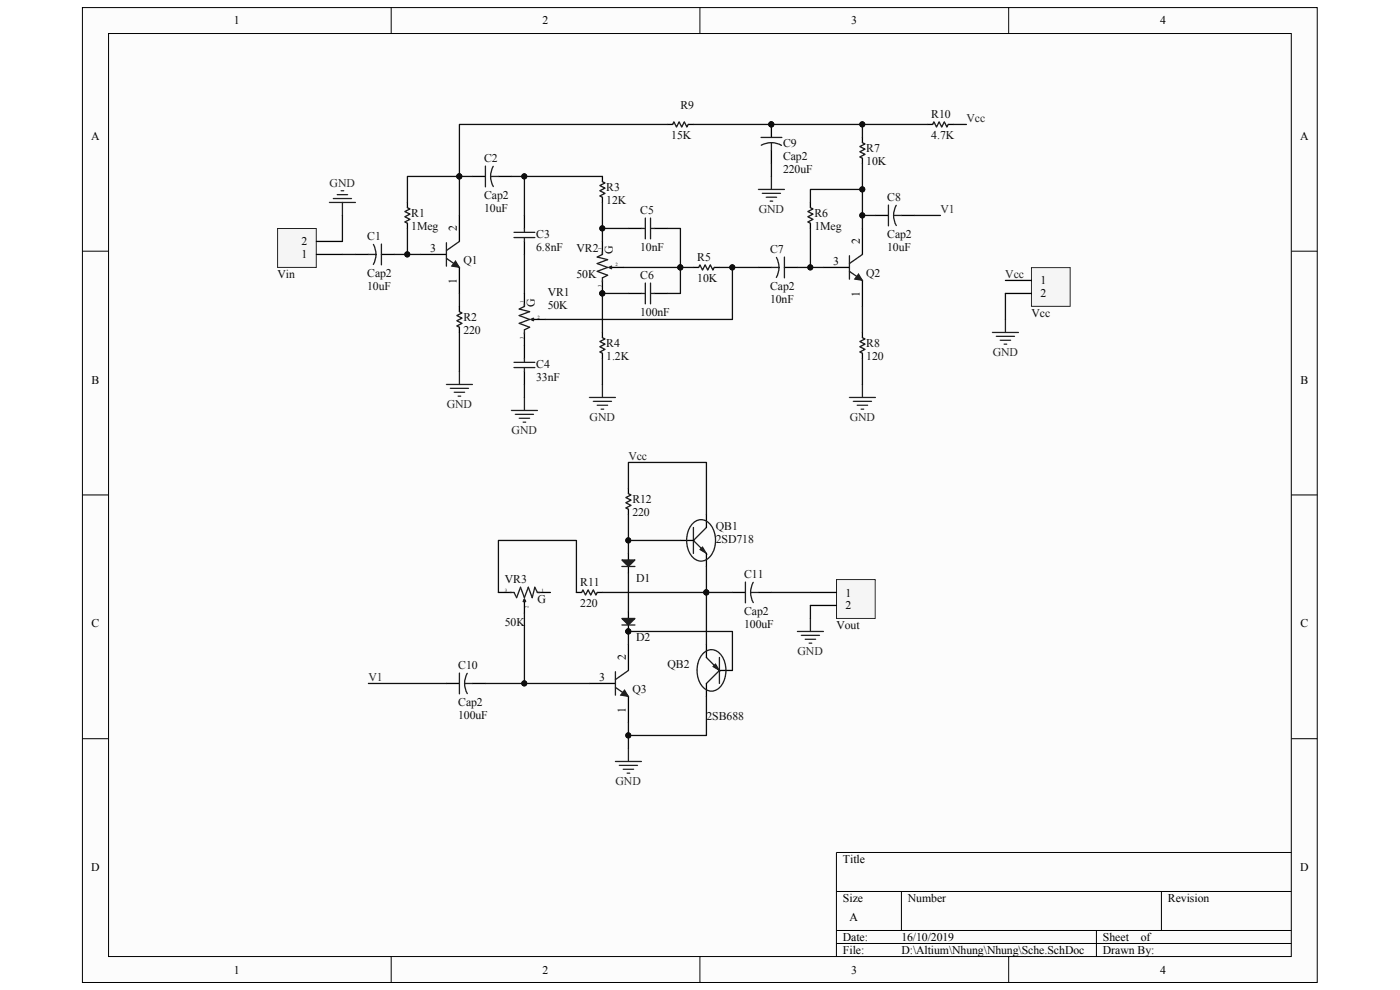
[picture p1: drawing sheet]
<svg xmlns="http://www.w3.org/2000/svg" width="297mm" height="210mm" viewBox="0 0 297 210" stroke-linecap="round" stroke-linejoin="round" font-family="sans-serif">
<path d="M17.5 1.7h261.9v206.7h-261.9z" fill="#fcfcfc"/>
<path d="M17.5 1.6h261.9v206.8h-261.9z" fill="none" stroke="#000" stroke-width=".21"/>
<path d="M23.1 7.2h250.8v195.7h-250.8z" fill="#fcfcfc"/>
<g fill="none" stroke="#000" stroke-width=".21">
<path d="M23 7.1h250.9v195.8h-250.9zM83 1.6v5.5M148.5 1.6v5.5M214 1.6v5.5M17.5 53.3h5.5M274 53.3h5.5M17.5 105h5.5M274 105h5.5M17.5 156.7h5.5M274 156.7h5.5M177.4 189.1h96.6M177.4 197.4h96.6"/>
<path d="M191.2 189.1v8.3M232.6 197.4v5.5M246.4 189.1v8.3M274 180.8h-96.6v22.1M83 202.9v5.5M148.5 202.9v5.5M177.4 200.1h96.6M214 202.9v5.5"/>
</g>
<g fill="none" stroke="#000" stroke-width=".28">
<path d="M100.2 37.4h2.8M105.7 37.4h2.8M163.7 26.4v2.8M163.7 31.9v2.8M75.4 54h2.8M80.9 54h2.8M89.2 54h5.5M97.5 45.7v5.5M97.5 56.7v5.5M160.9 56.7h2.8M166.4 56.7h2.8M185.7 45.7h2.8"/>
<path d="M191.2 45.7h2.8"/>
</g>
<g fill="none" stroke="#1c1c1c" stroke-width=".28">
<path d="M103 35.2v4.4M104.1 37.4l.2 1.4 .3 .8M104.1 37.4h1.6M104.6 35.3l-.4 1.2-.1 .9M161.4 29.2h4.5M163.7 30.3l1.3 .2 .8 .3M163.7 30.3l-1 .1-1.2 .4M163.7 30.3v1.6M78.2 54h1.6M79.2 51.9l.5 1.2 .1 .9-.2 1.3-.4 .8M80.9 51.8v4.4M94.7 54.8l2.8 1.9"/>
<path d="M94.7 51.5v5M97.5 51.2l-2.8 1.9M163.7 56.7h1.6M164.7 54.6l.5 1.2 .1 1-.3 1.2-.3 .9M166.4 54.5v4.4M188.5 43.5v4.4M189.6 45.7l.2 1.3 .3 .8M189.6 45.7h1.6M190.1 43.6l-.4 1.2-.1 .9"/>
</g>
<circle cx="163.6" cy="26.4" r=".53" fill="#0e0e0e" stroke="#0e0e0e" stroke-width=".21"/>
<path d="M96.6 55.4l.9 1.3-1.7-.2z" fill="#1c1c1c"/>
<path d="M96.6 55.4l.9 1.3-1.7-.2z" fill="none" stroke="#1c1c1c" stroke-width=".21"/>
<path d="M174.7 56.7h5.5M183 48.5v5.5M183 59.5v5.5" fill="none" stroke="#000" stroke-width=".28"/>
<path d="M180.2 57.6l2.8 1.9M180.2 54.3v4.9M183 54l-2.8 1.9" fill="none" stroke="#1c1c1c" stroke-width=".28"/>
<path d="M182.1 58.1l.9 1.4-1.7-.3z" fill="#1c1c1c"/>
<path d="M182.1 58.1l.9 1.4-1.7-.3z" fill="none" stroke="#1c1c1c" stroke-width=".21"/>
<path d="M58.9 48.5h8.2v8.2h-8.2z" fill="#f5f5f5"/>
<path d="M58.9 48.5h8.2v8.2h-8.2z" fill="none" stroke="#262626" stroke-width=".21"/>
<path d="M67.1 54h5.5M67.1 51.2h5.5" fill="none" stroke="#000" stroke-width=".28"/>
<path d="M218.9 56.8h8.1v8.2h-8.1z" fill="#f5f5f5"/>
<path d="M218.8 56.8h8.2v8.2h-8.2z" fill="none" stroke="#262626" stroke-width=".21"/>
<g fill="none" stroke="#000" stroke-width=".28">
<path d="M127.8 37.4v1.1M141.6 26.4h1.1M146 26.4h1.1M183 29.2v1.1M183 33.6v1.1M196.7 26.4h1.2M201.2 26.4h1.1M86.4 42.9v1.1M86.4 47.4v1.1M111.3 45.7v2.8M111.3 51.2v2.8M127.8 41.8v1.1"/>
<path d="M133.3 48.5h2.8M138.8 48.5h2.8M147.1 56.7h1.1M151.5 56.7h1.1M171.9 42.9v1.1M171.9 47.4v1.1M213.3 59.5h5.5M111.3 62.2v2.8M111.3 70.5v5.5M111.3 78.8v2.8M112.9 67.8h2.8M127.8 70.5v1.1"/>
<path d="M127.8 74.9v1.1M133.3 62.2h2.8M138.8 62.2h2.8M183 70.5v1.1M183 74.9v1.1M213.3 62.2h5.5"/>
</g>
<g fill="none" stroke="#262626" stroke-width=".28">
<path d="M163.7 37.4v2.8M69.9 42.9h5.5M70.7 42.1h3.9M71.5 41.3h2.2M72.4 40.5h.5M72.6 42.9v2.8M160.9 40.2h5.5M161.7 41h3.9M162.5 41.8h2.3M163.4 42.7h.5M97.5 78.8v2.8M94.7 81.6h5.5"/>
<path d="M95.5 82.4h3.9M96.4 83.2h2.2M97.2 84h.5M108.5 87.1h5.5M109.3 87.9h3.9M110.1 88.7h2.3M111 89.5h.5M111.3 84.3v2.8M125 84.3h5.6M125.9 85.1h3.8M126.7 86h2.2M127.5 86.8h.6"/>
<path d="M127.8 81.6v2.7M180.2 84.3h5.5M181 85.1h3.9M181.9 86h2.2M182.7 86.8h.5M183 81.6v2.7"/>
</g>
<g fill="none" stroke="#0e0e0e" stroke-width=".28">
<path d="M100.2 37.4h-13.8v5.5M108.5 37.4h2.8v8.3M111.3 37.4h16.5M141.6 26.4h-44.1v19.3M147.1 26.4h49.6M163.7 34.7v2.7M183 34.7v11M183 26.4v2.8M83.7 54h5.5M86.4 48.5v5.5M111.3 54v8.2M141.6 48.5h2.7v8.2h-12.1"/>
<path d="M147.1 56.7h-2.8v5.5h-2.7M169.2 56.7h5.5M171.9 48.5v8.2M183 40.2h-11.1v2.7M185.7 45.7h-2.7v2.8M97.5 62.2v2.8M97.5 70.5v8.3M127.8 76v5.6M183 65v5.5M183 76v5.6M111.3 81.6v2.7"/>
</g>
<g fill="#0e0e0e" stroke="#0e0e0e" stroke-width=".21">
<circle cx="86.4" cy="54" r=".53"/>
<circle cx="182.9" cy="45.7" r=".53"/>
<circle cx="97.4" cy="37.4" r=".53"/>
<circle cx="144.3" cy="56.7" r=".53"/>
<circle cx="111.2" cy="37.4" r=".53"/>
<circle cx="171.9" cy="56.7" r=".53"/>
<circle cx="182.9" cy="40.2" r=".53"/>
<circle cx="163.6" cy="26.4" r=".53"/>
<circle cx="182.9" cy="26.4" r=".53"/>
</g>
<g fill="none" stroke="#1c1c1c" stroke-width=".28">
<path d="M127.8 38.5l.5 .3-1.1 .6 1.1 .5-1.1 .6 1.1 .5-1.1 .6 .6 .2M142.7 26.4l.3-.6 .5 1.1 .6-1.1 .5 1.1 .6-1.1 .5 1.1 .3-.5M183 30.3l.5 .2-1.1 .6 1.1 .5-1.1 .6 1.1 .5-1.1 .6 .6 .3M197.9 26.4l.2-.6 .6 1.1 .5-1.1 .6 1.1 .5-1.1 .6 1.1 .3-.5M86.4 44l.6 .3-1.1 .6 1.1 .5-1.1 .6 1.1 .5-1.1 .6 .5 .3M109 49.3h4.5M109 50.4h4.5M111.3 48.5v.8M111.3 50.4v.8M136.1 48.5h.8M136.9 46.3v4.4M138 46.3v4.4"/>
<path d="M138 48.5h.8M148.2 56.7l.3-.5 .5 1.1 .6-1.1 .5 1.1 .6-1.1 .5 1.1 .3-.6M171.9 44l.6 .3-1.1 .6 1.1 .5-1.1 .6 1.1 .5-1.1 .6 .5 .3M109 76.9h4.5M109 78h4.5M111.3 64.5v.5M111.3 70v.8M111.3 76v.9M111.3 78v.8M112.6 67.8h.3M127.8 71.6l.5 .3-1.1 .6 1.1 .5-1.1 .6 1.1 .5-1.1 .6 .6 .2M136.1 62.2h.8"/>
<path d="M136.9 60v4.5M138 60v4.5M138 62.2h.8M183 71.6l.5 .3-1.1 .6 1.1 .5-1.1 .6 1.1 .5-1.1 .6 .6 .2"/>
</g>
<path d="M112.6 67.8l.6-.3v.5z" fill="#1c1c1c"/>
<path d="M127.8 53.4v.6M127.8 58.9v.9M129.2 56.7h.3M111.3 65l-1.2 .6 2.3 .5-2.3 .8 2.3 .9-2.3 .8 2.3 .8-1.1 .6M112.6 67.8l.6-.3v.5z" fill="none" stroke="#1c1c1c" stroke-width=".28"/>
<path d="M127.8 51.2v2.8M127.8 59.5v2.7M129.5 56.7h2.7" fill="none" stroke="#000" stroke-width=".28"/>
<circle cx="127.8" cy="62.2" r=".53" fill="#0e0e0e" stroke="#0e0e0e" stroke-width=".21"/>
<path d="M129.2 56.7l.5-.2v.5z" fill="#1c1c1c"/>
<path d="M127.8 54l-1.1 .5 2.2 .6-2.2 .8 2.2 .8-2.2 .9 2.2 .8-1.1 .5M129.2 56.7l.5-.2v.5zM97.5 66.1l.5 .3-1.1 .5 1.1 .6-1.1 .5 1.1 .6-1.1 .5 .6 .3M97.5 142.8v4.4M98.6 145l.2 1.3 .3 .8M98.6 145h1.6M99.1 142.8l-.4 1.3-.1 .9M130.6 145.8l2.7 1.9M130.6 142.5v5M133.3 142.2l-2.7 2" fill="none" stroke="#1c1c1c" stroke-width=".28"/>
<g fill="#0e0e0e" stroke="#0e0e0e" stroke-width=".21">
<circle cx="127.8" cy="62.2" r=".53"/>
<circle cx="127.8" cy="48.4" r=".53"/>
<circle cx="155.3" cy="56.7" r=".53"/>
</g>
<path d="M202.3 26.4h2.7M127.8 42.9v8.3M127.8 48.5h5.5M152.6 56.7h8.3M155.4 56.7v11.1h-39.7M194 45.7h5.5M133.3 62.2h-5.5v8.3" fill="none" stroke="#0e0e0e" stroke-width=".28"/>
<path d="M97.5 65v1.1M97.5 69.4v1.1M133.3 136.7v5.5M94.7 145h2.8M100.2 145h2.8M125 145h5.6M133.3 147.7v5.6" fill="none" stroke="#000" stroke-width=".28"/>
<path d="M132.5 146.4l.8 1.3-1.6-.2z" fill="#1c1c1c"/>
<path d="M132.5 146.4l.8 1.3-1.6-.2z" fill="none" stroke="#1c1c1c" stroke-width=".21"/>
<path d="M105.7 125.7h2.8M111.3 127.3v2.8M114 125.7h2.8" fill="none" stroke="#000" stroke-width=".28"/>
<path d="M108.2 125.7h.8M111.3 127.1v.2M114 125.7h.6" fill="none" stroke="#1c1c1c" stroke-width=".28"/>
<path d="M111.3 127.1l.2 .5h-.5z" fill="#1c1c1c"/>
<path d="M133.3 104.7l.6 .3-1.1 .5 1.1 .6-1.1 .5 1.1 .6-1.1 .5 .5 .3M109 125.7l.6 1.1 .8-2.2 .9 2.2 .8-2.2 .8 2.2 .6-2.2 .5 1.1M111.3 127.1l.2 .5h-.5zM123.4 125.7l.3-.6 .5 1.1 .6-1.1 .5 1.1 .6-1.1 .5 1.1 .3-.5M158.1 123.5v4.4M159.2 125.7l.2 1.3 .4 .8M159.2 125.7h1.7M159.8 123.5l-.5 1.3-.1 .9" fill="none" stroke="#1c1c1c" stroke-width=".28"/>
<path d="M133.3 103.6v1.1M133.3 108v1.1M122.3 125.7h1.1M126.7 125.7h1.1M155.4 125.7h2.7M160.9 125.7h2.8" fill="none" stroke="#000" stroke-width=".28"/>
<path d="M177.5 123h8.2v8.2h-8.2z" fill="#f5f5f5"/>
<path d="M177.5 122.9h8.2v8.3h-8.2z" fill="none" stroke="#262626" stroke-width=".21"/>
<path d="M171.9 125.7h5.5M171.9 128.4h5.5" fill="none" stroke="#000" stroke-width=".28"/>
<path d="M147.1 111.9v5.5M149.9 111.9l-2.8 2.7 2.2 2.3" fill="none" stroke="#1c1c1c" stroke-width=".28"/>
<path d="M149 116l.9 1.4-1.4-.8z" fill="#1c1c1c"/>
<path d="M149 116l.9 1.4-1.4-.8z" fill="none" stroke="#1c1c1c" stroke-width=".21"/>
<path d="M144.3 114.6h2.8M149.9 109.1v2.8M149.9 117.4v2.8M149.9 136.7v2.8M149.9 145v2.7M152.6 142.2h2.8" fill="none" stroke="#000" stroke-width=".28"/>
<path d="M151.6 116a5.4 5.4 0 0 0-1.7-5.4 2.57 2.57 0 0 0-3.7 1.6 5.5 5.5 0 0 0 1.3 6.5 2.68 2.68 0 0 0 3.9-1.8l.2-.7M149.9 139.5l2.7 2.7-2.7 2.8M152.6 139.5v5.5M148.1 140.7a3.1 3.1 0 0 1 3.5-2.8 4.6 4.6 0 0 1 2.3 5.2 3.7 3.7 0 0 1-3 3.5 3.9 3.9 0 0 1-3-4.4l.1-1.4" fill="none" stroke="#1c1c1c" stroke-width=".28"/>
<path d="M151.8 140.8l.8 1.4-1.4-.8z" fill="#1c1c1c"/>
<path d="M151.2 141.4l.6-.6 .8 1.4z" fill="none" stroke="#1c1c1c" stroke-width=".21"/>
<path d="M133.3 117.4v1.4M133.3 120.2v1.3" fill="none" stroke="#000" stroke-width=".28"/>
<path d="M131.9 118.8h2.8l-1.4 1.4z" fill="#1c1c1c"/>
<path d="M131.9 118.8h2.8l-1.4 1.4zM131.9 120.2h2.8" fill="none" stroke="#1c1c1c" stroke-width=".28"/>
<path d="M133.3 129.8v1.4M133.3 132.6v1.3" fill="none" stroke="#000" stroke-width=".28"/>
<circle cx="133.3" cy="133.9" r=".53" fill="#0e0e0e" stroke="#0e0e0e" stroke-width=".21"/>
<path d="M131.9 131.2h2.8l-1.4 1.4z" fill="#1c1c1c"/>
<path d="M131.9 131.2h2.8l-1.4 1.4zM131.9 132.6h2.8" fill="none" stroke="#1c1c1c" stroke-width=".28"/>
<g fill="#0e0e0e" stroke="#0e0e0e" stroke-width=".21">
<circle cx="133.3" cy="133.9" r=".53"/>
<circle cx="133.3" cy="156" r=".53"/>
<circle cx="111.2" cy="145" r=".53"/>
<circle cx="133.3" cy="114.6" r=".53"/>
<circle cx="149.8" cy="125.7" r=".53"/>
</g>
<g fill="none" stroke="#262626" stroke-width=".28">
<path d="M210.5 70.5h5.6M211.4 71.3h3.8M212.2 72.2h2.2M213 73h.6M213.3 67.8v2.7M169.2 133.9h5.5M170 134.8h3.9M170.8 135.6h2.2M171.6 136.4h.6M171.9 131.2v2.7M133.3 158.8v2.7M130.6 161.5h5.5"/>
<path d="M131.4 162.4h3.8M132.2 163.2h2.2M133 164h.6"/>
</g>
<g fill="none" stroke="#0e0e0e" stroke-width=".28">
<path d="M72.6 45.7v5.5M72.6 54h2.8M213.3 62.2v5.6M133.3 109.1v8.3M133.3 103.6v-5.5h16.6v11M133.3 114.6h11M105.7 125.7v-11.1h16.6v11.1M111.3 130.1v14.9M127.8 125.7h27.6M133.3 136.7v-2.8h22.1v8.3M133.3 121.5v8.3M149.9 120.2v16.5"/>
<path d="M163.7 125.7h8.2M171.9 128.4v2.8M78.2 145h16.5M103 145h22M133.3 153.3v5.5M149.9 147.7v8.3h-16.6"/>
</g>
<g font-size="2.5">
<text x="49.6" y="5.2">1</text>
<text x="115.1" y="5.2">2</text>
<text x="180.6" y="5.2">3</text>
<text x="246.1" y="5.2">4</text>
<text x="19.3" y="29.6">A</text>
<text x="275.8" y="29.6">A</text>
<text x="64" y="52.1">2</text>
<text x="91.3" y="53.4">3</text>
<text x="96.9" y="49" transform="rotate(-90 96.9 49)">2</text>
<text x="182.4" y="51.8" transform="rotate(-90 182.4 51.8)">2</text>
<text x="64" y="54.8">1</text>
<text x="176.7" y="56.2">3</text>
<text x="96.9" y="60.2" transform="rotate(-90 96.9 60.2)">1</text>
<text x="182.4" y="62.9" transform="rotate(-90 182.4 62.9)">1</text>
<text x="220.7" y="60.3">1</text>
<text x="220.7" y="63.1">2</text>
<text x="19.4" y="81.4">B</text>
<text x="275.9" y="81.4">B</text>
<text x="179.4" y="126.5">1</text>
<text x="179.4" y="129.3">2</text>
<text x="19.4" y="133.1">C</text>
<text x="275.9" y="133.1">C</text>
<text x="132.8" y="140" transform="rotate(-90 132.8 140)">2</text>
<text x="127.1" y="144.4">3</text>
<text x="132.8" y="151.2" transform="rotate(-90 132.8 151.2)">1</text>
<text x="19.3" y="184.8">D</text>
<text x="178.8" y="183.1">Title</text>
<text x="275.8" y="184.8">D</text>
<text x="178.8" y="191.3">Size</text>
<text x="192.6" y="191.3">Number</text>
<text x="247.8" y="191.3">Revision</text>
<text x="180.2" y="195.5">A</text>
<text x="178.8" y="199.6">Date:</text>
<text x="178.8" y="202.4">File:</text>
<text x="191.2" y="199.6">16/10/2019</text>
<text x="191.2" y="202.4">D:\Altium\Nhung\Nhung\Sche.SchDoc</text>
<text x="234" y="199.6">Sheet</text>
<text x="234" y="202.4">Drawn By:</text>
<text x="242" y="199.6">of</text>
<text x="49.6" y="206.5">1</text>
<text x="115.1" y="206.5">2</text>
<text x="180.6" y="206.5">3</text>
<text x="246.1" y="206.5">4</text>
</g>
<g font-size="2.5" fill="#0e0e0e">
<text x="144.4" y="23.1">R9</text>
<text x="142.4" y="29.5">15K</text>
<text x="197.6" y="25">R10</text>
<text x="197.6" y="29.5">4.7K</text>
<text x="102.7" y="34.4">C2</text>
<text x="166.1" y="31.1">C9</text>
<text x="166.1" y="33.9">Cap2</text>
<text x="183.8" y="32.2">R7</text>
<text x="183.8" y="35">10K</text>
<text x="128.6" y="40.5">R3</text>
<text x="166.1" y="36.6">220uF</text>
<text x="87.2" y="46">R1</text>
<text x="102.7" y="44.9">10uF</text>
<text x="102.7" y="42.1">Cap2</text>
<text x="128.6" y="43.2">12K</text>
<text x="135.8" y="45.4">C5</text>
<text x="172.8" y="46">R6</text>
<text x="188.2" y="42.7">C8</text>
<text x="77.9" y="51">C1</text>
<text x="87.2" y="48.8">1Meg</text>
<text x="113.7" y="53.2">6.8nF</text>
<text x="113.7" y="50.4">C3</text>
<text x="122.3" y="53.4">VR2</text>
<text x="130" y="54" transform="rotate(-90 130 54)">G</text>
<text x="135.8" y="53.2">10nF</text>
<text x="163.4" y="53.7">C7</text>
<text x="172.8" y="48.8">1Meg</text>
<text x="188.2" y="53.2">10uF</text>
<text x="188.2" y="50.4">Cap2</text>
<text x="58.8" y="59">Vin</text>
<text x="77.9" y="58.7">Cap2</text>
<text x="98.3" y="55.9">Q1</text>
<text x="122.3" y="59">50K</text>
<text x="135.8" y="59.2">C6</text>
<text x="147.9" y="55.4">R5</text>
<text x="147.9" y="59.8">10K</text>
<text x="183.8" y="58.7">Q2</text>
<text x="77.9" y="61.4">10uF</text>
<text x="113.5" y="65" transform="rotate(-90 113.5 65)">G</text>
<text x="116.2" y="62.7">VR1</text>
<text x="116.2" y="65.4">50K</text>
<text x="163.4" y="64.2">10nF</text>
<text x="163.4" y="61.4">Cap2</text>
<text x="98.3" y="68.1">R2</text>
<text x="98.3" y="70.8">220</text>
<text x="135.8" y="66.9">100nF</text>
<text x="218.8" y="67.2">Vcc</text>
<text x="113.7" y="78">C4</text>
<text x="128.6" y="73.6">R4</text>
<text x="128.6" y="76.3">1.2K</text>
<text x="183.8" y="73.6">R8</text>
<text x="183.8" y="76.3">120</text>
<text x="113.7" y="80.7">33nF</text>
<text x="134.2" y="106.7">R12</text>
<text x="134.2" y="109.4">220</text>
<text x="151.8" y="112.5">QB1</text>
<text x="151.8" y="115.2">2SD718</text>
<text x="107.1" y="123.7">VR3</text>
<text x="123.1" y="124.3">R11</text>
<text x="135" y="123.5">D1</text>
<text x="157.9" y="122.6">C11</text>
<text x="114" y="127.9">G</text>
<text x="123.1" y="128.7">220</text>
<text x="157.9" y="130.4">Cap2</text>
<text x="107.1" y="132.8">50K</text>
<text x="135" y="135.9">D2</text>
<text x="157.9" y="133.1">100uF</text>
<text x="177.5" y="133.4">Vout</text>
<text x="97.2" y="141.9">C10</text>
<text x="141.6" y="141.7">QB2</text>
<text x="97.2" y="149.7">Cap2</text>
<text x="134.2" y="146.9">Q3</text>
<text x="97.2" y="152.4">100uF</text>
<text x="149.9" y="152.7">2SB688</text>
</g>
<g font-size="2.5" fill="#262626">
<text x="205" y="25.9">Vcc</text>
<text x="69.9" y="39.7">GND</text>
<text x="160.9" y="45.2">GND</text>
<text x="199.5" y="45.2">V1</text>
<text x="213.3" y="59">Vcc</text>
<text x="210.6" y="75.5">GND</text>
<text x="94.8" y="86.5">GND</text>
<text x="125.1" y="89.3">GND</text>
<text x="180.3" y="89.3">GND</text>
<text x="108.5" y="92">GND</text>
<text x="133.3" y="97.6">Vcc</text>
<text x="169.2" y="138.9">GND</text>
<text x="78.1" y="144.4">V1</text>
<text x="130.6" y="166.5">GND</text>
</g>
<g font-size="1" fill="#0e0e0e">
<text x="127.6" y="53.1" transform="rotate(-90 127.6 53.1)">1</text>
<text x="130.6" y="56.5">2</text>
<text x="111" y="64.2" transform="rotate(-90 111 64.2)">1</text>
<text x="127.6" y="60.9" transform="rotate(-90 127.6 60.9)">3</text>
<text x="111" y="71.9" transform="rotate(-90 111 71.9)">3</text>
<text x="114" y="67.6">2</text>
<text x="107.1" y="125.5">3</text>
<text x="114.8" y="125.5">1</text>
<text x="112.1" y="128.9" transform="rotate(-90 112.1 128.9)">2</text>
</g>
</svg>
